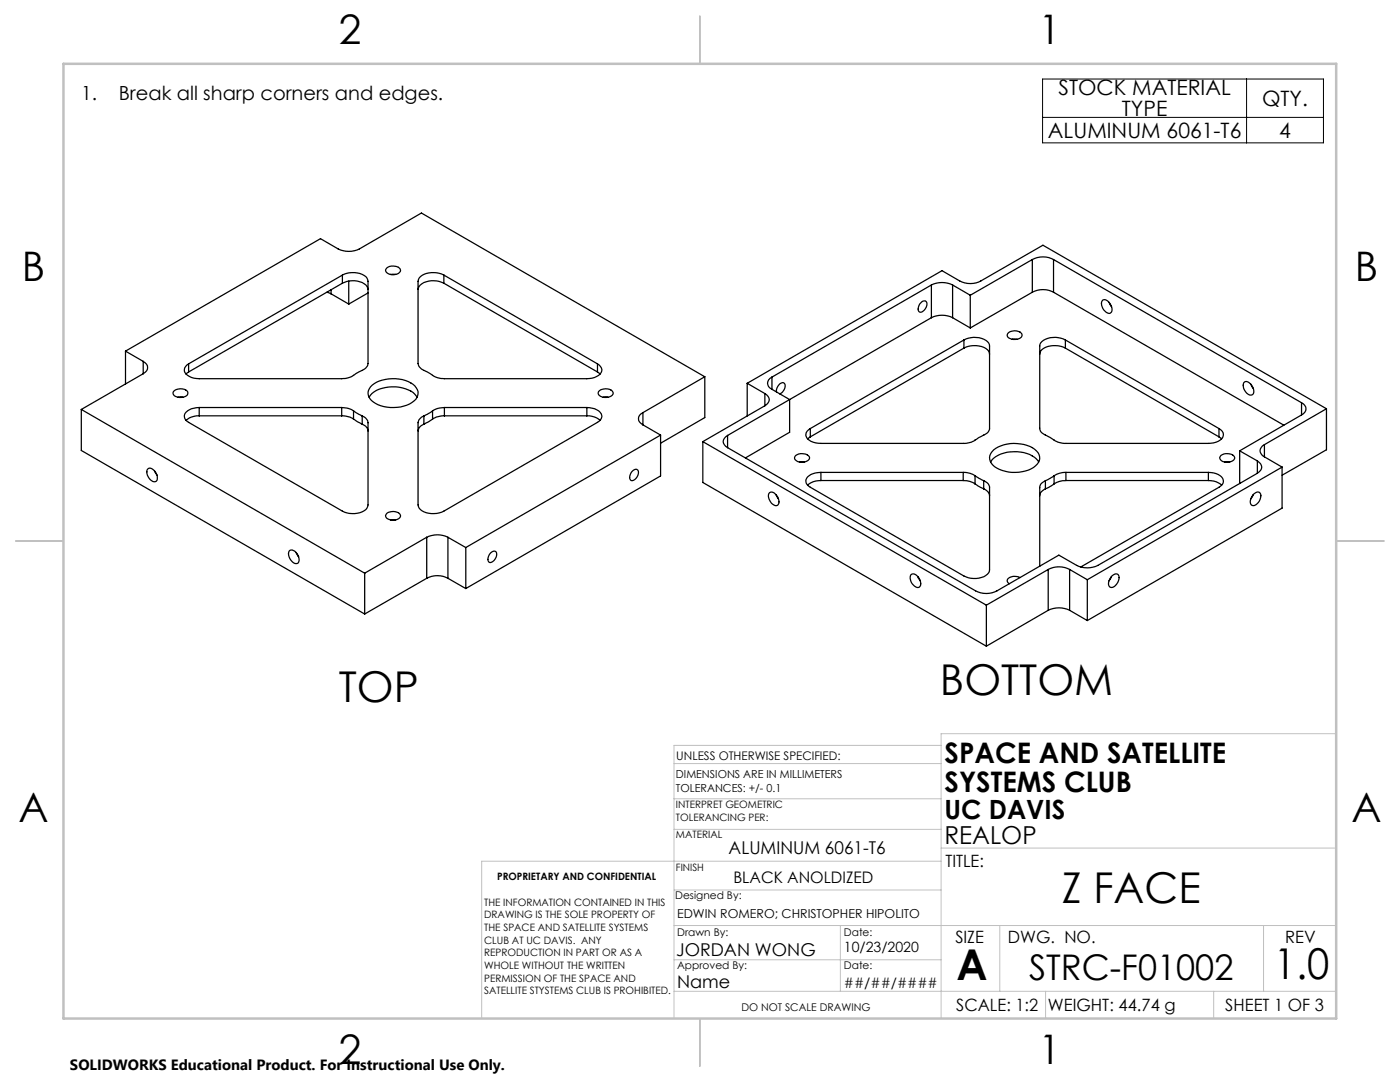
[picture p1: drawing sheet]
<svg xmlns="http://www.w3.org/2000/svg" width="279mm" height="216mm" viewBox="0 0 279 216" stroke-linecap="round" stroke-linejoin="round" font-family="sans-serif">
<path d="M208.1 15.8h56v12.7h-56zM248.8 15.8v12.7M208.1 23.4h56" fill="none" stroke="#000" stroke-width=".2"/>
<g fill="none" stroke="#c0c0c0" stroke-width=".2">
<path d="M134.5 159.4h53.3M134.5 152.4h53.3M187.8 148.7h-53.3v54.5M266.7 146.4h-78.9v56.8M134.5 177.6h53.3M134.5 165.5h53.3M187.8 169.2h78.9M187.8 171.8h-91.7v31.4M134.5 197.8h132.2M134.5 184.7h132.2M134.5 191.5h53.3M167.7 184.7v13.1"/>
<path d="M199.5 184.7v13.1M208.7 197.8v5.4M242.2 197.8v5.4M252.2 184.7v13.1"/>
</g>
<path d="M139.7 3.2v9.5M3.1 107.9h9.6M266.7 107.9h9.5M139.7 203.2v9.6" fill="none" stroke="#c0c0c0" stroke-width=".25"/>
<path d="M12.7 12.7h254v190.5h-254z" fill="none" stroke="#c0c0c0" stroke-width=".5"/>
<g fill="none" stroke="#000" stroke-width=".25">
<path d="M65.2 58.3l.9 .3M66.1 58.6l3.5 2.1M66.1 57.8v.8M68.3 54.9a4.3 4.3 0 0 1 4.9 .6l.2 .6v16.4a2.22 2.22 0 0 1-1.8 1.7l-.7 .4a4.1 4.1 0 0 1-2.7 1h-28.4a2.98 2.98 0 0 1-3-1.6 1.38 1.38 0 0 1 .8-1.4M68.3 56.5a4.2 4.2 0 0 1 4.9 .6l.2 .6M68.3 54.9l-30.7 17.7M68.3 54.9v1.6M68.3 56.5l-30.7 17.7M69.6 56.1v4.6M73.4 58.5l-3.8 2.2M77.2 53.5a2.09 2.09 0 0 1 2.7 .2 .88 .88 0 0 1-.9 1.1 1.48 1.48 0 0 1-2.1-.9zM77.9 54.8h1.1"/>
<path d="M88.6 54.9a4.3 4.3 0 0 0-5 .6l-.2 .6v16.4a2.36 2.36 0 0 0 1.9 1.7l.6 .4a4.1 4.1 0 0 0 2.8 1h28.4a2.98 2.98 0 0 0 3-1.6 1.38 1.38 0 0 0-.9-1.4M88.6 56.5a4.2 4.2 0 0 0-5 .6l-.2 .6M88.6 54.9l30.6 17.7M88.6 54.9v1.6M88.6 56.5l30.6 17.7M185.9 56.9a4.8 4.8 0 0 1 4.2 0M185.9 56.9l-31.8 18.3M185.9 56.9v6.5M190.1 56.9l3.5 2M190.1 56.9v6.5M193.6 58.9v6.5M206 51.8a4.5 4.5 0 0 1 4.3 0"/>
<path d="M206 58.3a4.5 4.5 0 0 1 4.3 0M206 51.8l-12.4 7.1M206 58.3l-12.4 7.1M206 51.8v6.5M210.3 51.8l49.5 28.6M210.3 58.3l45.9 26.5M210.3 51.8v6.5M220.1 59.9a1.68 1.68 0 0 1 1.8 1.7 .73 .73 0 0 1-.4 .9 .73 .73 0 0 1-.9-.4 1.68 1.68 0 0 1-.5-2.2zM25 70.1l39-22.5 3.5 2.1a4.8 4.8 0 0 0 4.2 0l12.4-7.2 56.6 32.7M25 70.1l3.6 2M25 70.1v6.5M28.6 72.1a1.31 1.31 0 0 1 .9 1.2 1.31 1.31 0 0 1-.9 1.3"/>
<path d="M28.6 74.6l-12.4 7.1M28.6 72.1v2.5M34.6 78.1a2 2 0 0 1 2.9 .1 .88 .88 0 0 1-1 1.1 1.46 1.46 0 0 1-2-.9zM35.5 79.3h1M37.6 74.2l-.5 .4M37.6 72.6v1.6M73.7 79.3a4.6 4.6 0 0 1 3.9-2.1 6.9 6.9 0 0 1 5.2 1.5l.5 .6M73.9 77.2a7.2 7.2 0 0 1 7.6-1.1 2.55 2.55 0 0 1 1.9 2.8 4.2 4.2 0 0 1-3.5 2.3 6.6 6.6 0 0 1-6.1-1.7 1.82 1.82 0 0 1 .1-2.3zM119.2 74.2l.6 .4M119.2 72.6v1.6M119.5 78.1a2 2 0 0 1 2.8 .1 .88 .88 0 0 1-.9 1.1 1.48 1.48 0 0 1-2-.9zM120.4 79.3h1"/>
<path d="M140.7 75.2l-12.4 7.1M140.7 75.2v8.1l-8.9 5.1M149.1 76.5l38.9-22.5 3.5 2.1a4.5 4.5 0 0 0 4.3 0l12.3-7.2 56.6 32.7M149.1 76.5l3.5 2M149.1 76.5v6.5M152.6 78.5a1.28 1.28 0 0 1 .9 1.2 1.28 1.28 0 0 1-.9 1.3M152.6 78.5v2.5M154.1 75.2a1.28 1.28 0 0 0-.9 1.3 1.28 1.28 0 0 0 .9 1.2M154.1 77.7l3.5 2M154.1 75.2v2.5M155 78.2a1.62 1.62 0 0 1 1.4-1.8 1.4 1.4 0 0 1-.7 2.2h-.1M157.6 79.7l-12.4 7.2"/>
<path d="M157.6 79.7v6.6l-8.8 5.1M184 60.2a.62 .62 0 0 1 .8-.1 .62 .62 0 0 1 .2 .9 1.26 1.26 0 0 1-1.6 1.2l-.2-.5 .2-.7zM185.9 63.4a4.8 4.8 0 0 1 4.2 0M185.9 63.4l-28.3 16.3M190.1 63.4l3.5 2M192.4 67.8a4.3 4.3 0 0 1 4.9 .6l.2 .6v16.4a2.03 2.03 0 0 1-1.6 1.7l-.7 .3a4.4 4.4 0 0 1-3 1.1h-28.4a2.86 2.86 0 0 1-3-1.5 1.36 1.36 0 0 1 .9-1.5M192.4 69.5a4.3 4.3 0 0 1 4.9 .6l.2 .6M192.4 67.8l-30.7 17.7M192.4 67.8v1.7M192.4 69.5l-30.7 17.7M201.3 66.4a1.81 1.81 0 0 1 2.7 .5 1.62 1.62 0 0 1-2.4 .7 .65 .65 0 0 1-.6-.5 .65 .65 0 0 1 .3-.7zM202 67.7h1"/>
<path d="M212.6 67.8a4.3 4.3 0 0 0-4.9 .6l-.2 .6v16.4a2.03 2.03 0 0 0 1.6 1.7l1.1 .6a3.8 3.8 0 0 0 2.5 .8h28.5a2.84 2.84 0 0 0 2.9-1.5 1.26 1.26 0 0 0-.8-1.5M212.6 69.5a4.3 4.3 0 0 0-4.9 .6l-.2 .6M212.6 67.8l30.7 17.7M212.6 67.8v1.7M212.6 69.5l30.7 17.7M221.3 60.3l.5 .9M248.2 76.4a.87 .87 0 0 1 1.4 .3 1.43 1.43 0 0 1 .2 2.1 1.78 1.78 0 0 1-1.7-1.9zM249.6 76.7l.5 .8M16.2 81.7l56.6 32.7M16.2 81.7v8.2l56.6 32.6M29.4 93.7a.85 .85 0 0 1 1.4 .2l.4 .6 .2 .7a.74 .74 0 0 1-.4 .9 .74 .74 0 0 1-1-.4l-.7-1.2zM30.8 93.9l.5 .9"/>
<path d="M39.8 81.3a2.93 2.93 0 0 0-3 1.6 1.37 1.37 0 0 0 .8 1.4l30.7 17.7a4.3 4.3 0 0 0 4.9-.6l.2-.6v-16.5a1.7 1.7 0 0 0-1.1-1.3M39.8 83l-1.6 .2-1.1 .7M39.8 81.3h28.4M39.8 83h28.4M39.8 81.3v1.7M68.2 81.3a4.1 4.1 0 0 1 2.4 .7M68.2 83a4.1 4.1 0 0 1 2.4 .6M68.2 81.3v1.7M70.6 82l1.7 1M70.6 83.6l1.7 1M70.6 82v1.6M72.3 84.6a1.68 1.68 0 0 1 1.1 1.4"/>
<path d="M72.3 83v1.6M84.6 84.6a1.68 1.68 0 0 0-1.2 1.4M84.6 83v1.6M86.3 82l-1.7 1M86.3 83.6l-1.7 1M86.3 82v1.6M88.7 81.3a4.1 4.1 0 0 0-2.4 .7M88.7 83a4.1 4.1 0 0 0-2.4 .6M88.7 81.3h28.4M88.7 81.3v1.7M88.7 83h28.4M117.1 81.3a2.93 2.93 0 0 1 3 1.6 1.37 1.37 0 0 1-.9 1.4l-30.6 17.7a4.3 4.3 0 0 1-5-.6l-.2-.6v-16.5a1.7 1.7 0 0 1 1.2-1.3"/>
<path d="M117.1 83l1.6 .2 1.1 .7M117.1 81.3v1.7M126.2 94.1a.67 .67 0 0 1 .9-.5 .67 .67 0 0 1 .3 1l-.3 .6-.5 .5a.6 .6 0 0 1-.8 .1 .6 .6 0 0 1-.1-.8zM128.3 82.3a1.28 1.28 0 0 0-.9 1.3 1.28 1.28 0 0 0 .9 1.2M128.3 84.8l3.5 2M128.3 82.3v2.5M131.8 86.8l-38.8 22.5M131.8 86.8v8.2l-38.8 22.4M140.3 88.1l56.5 32.7M140.3 88.1v8.2l56.5 32.6M145.2 86.9a1.28 1.28 0 0 0-.9 1.2 1.28 1.28 0 0 0 .9 1.2M145.2 89.3l49.5 28.6a4.6 4.6 0 0 0 4.3 0l12.3-7.1 3.6 2a4.8 4.8 0 0 0 4.2 0l31.8-18.4"/>
<path d="M145.2 86.9v2.4M152.6 81l-12.3 7.1M153.6 98.3a1.36 1.36 0 0 1 1.7 1.2l.1 .3a.73 .73 0 0 1-.2 1 .73 .73 0 0 1-1-.2 1.84 1.84 0 0 1-.6-2.3zM154.9 98.7l.5 .9M158.8 90.9a1.93 1.93 0 0 1 2.8 .4 1.79 1.79 0 0 1-2.7 .6 .59 .59 0 0 1-.1-1zM159.6 92.2h.9M161.7 87.2l-.5 .4M161.7 85.5v1.7M163.8 94.3a2.86 2.86 0 0 0-3 1.5 1.36 1.36 0 0 0 .9 1.4l30.7 17.7a4.2 4.2 0 0 0 4.9-.6l.2-.6v-16.4a1.54 1.54 0 0 0-1.2-1.4M163.8 95.9l-1.5 .2-1.1 .7M163.8 94.3h28.4M163.8 95.9h28.4"/>
<path d="M163.8 94.3v1.6M192.2 94.3a3.9 3.9 0 0 1 2.4 .6M192.2 95.9a3.9 3.9 0 0 1 2.4 .7M192.2 94.3v1.6M194.6 94.9l1.7 1M194.6 96.6l1.7 .9M194.6 94.9v1.7M196.3 97.5a1.64 1.64 0 0 1 1.2 1.4M196.3 95.9v1.6M197.7 92.2a5.3 5.3 0 0 1 4.6-2.1 5.4 5.4 0 0 1 5 2.1M198.3 89.8a7.2 7.2 0 0 1 8.5 .2 1.98 1.98 0 0 1-.5 3.3 7.3 7.3 0 0 1-8.2-.5 1.92 1.92 0 0 1 .2-3zM208.6 95.9a1.56 1.56 0 0 0-1.1 1.4v15.7"/>
<path d="M208.6 97.5a1.67 1.67 0 0 0-1.1 1.4M208.6 95.9v1.6M210.4 94.9l-1.8 1M210.4 96.6l-1.8 .9M210.4 94.9v1.7M212.7 94.3a4.1 4.1 0 0 0-2.3 .6M212.7 95.9a4.1 4.1 0 0 0-2.3 .7M212.7 94.3h28.5M212.7 94.3v1.6M212.7 95.9h28.5M241.2 94.3a2.84 2.84 0 0 1 2.9 1.5 1.26 1.26 0 0 1-.8 1.4l-27.6 15.9M241.2 95.9l1.5 .2 1.1 .7"/>
<path d="M241.2 94.3v1.6M243.3 87.2l.5 .4M243.3 85.5v1.7M243.7 90.9a1.93 1.93 0 0 1 2.7 .4 1.73 1.73 0 0 1-2.9 .2l-.1-.2zM244.4 92.2h1M247.4 90l3.5 2M247.4 90v6.5M250.1 98.7l.3-.2a.73 .73 0 0 1 1-.2 .73 .73 0 0 1 .2 .9 1.78 1.78 0 0 1-1.7 1.7 1.2 1.2 0 0 1 0-1.9zM250.1 98.7l-.5 .9M250.9 92a1.31 1.31 0 0 1 .9 1.2 1.31 1.31 0 0 1-.9 1.2M250.9 92v2.4M252.3 88.7a1.28 1.28 0 0 0-.8 1.2 1.28 1.28 0 0 0 .8 1.3"/>
<path d="M252.3 91.2l3.6 2M252.3 88.7v2.5M255.9 93.2l-38.9 22.5M255.9 93.2v8.2l-38.9 22.4M259.8 80.4a1.28 1.28 0 0 1 .8 1.2 1.28 1.28 0 0 1-.8 1.2M259.8 82.8l-12.4 7.2M259.8 80.4v2.4M264.7 81.6l-12.4 7.1M264.7 81.6v8.1l-8.8 5.1M57.9 109.8a1.62 1.62 0 0 1 1.8 1.7 .74 .74 0 0 1-.4 1 .74 .74 0 0 1-1-.4 1.69 1.69 0 0 1-.4-2.3zM59.1 110.2l.5 .9M72.8 114.4v8.1"/>
<path d="M77.2 102.4a2.04 2.04 0 0 1 2.7 .3 .88 .88 0 0 1-.9 1.1 1.54 1.54 0 0 1-2.1-.9zM77.9 103.8h1.1M85.2 107.2a4.8 4.8 0 0 1 4.2 0M85.2 115.4a4.5 4.5 0 0 1 4.2 0M85.2 107.2l-12.4 7.2M85.2 107.2v8.2M85.2 115.4l-12.4 7.1M89.4 107.2l3.6 2.1M89.4 107.2v8.2M89.4 115.4l3.6 2M93 109.3v8.1M97.9 110.4a.67 .67 0 0 1 .9-.4 .67 .67 0 0 1 .3 .9l-.3 .6-.4 .5a.6 .6 0 0 1-.9 .1 .6 .6 0 0 1-.1-.8z"/>
<path d="M181.8 114.7a1.38 1.38 0 0 1 1.8 1.1l.1 .4a.73 .73 0 0 1-.2 1 .73 .73 0 0 1-1-.3 1.92 1.92 0 0 1-.7-2.2zM183.2 115l.5 .9M203.6 115.3a1.87 1.87 0 0 0-2.6 .5l.1 .4 .3 .3M209.2 113.6a4.6 4.6 0 0 1 4.3 0M209.2 113.6l-12.4 7.2M209.2 113.6v8.2M213.5 113.6l3.5 2.1M213.5 113.6v8.2M217 115.7v8.1M221.8 115l.3-.2a.73 .73 0 0 1 1-.2 .73 .73 0 0 1 .2 1 1.78 1.78 0 0 1-1.7 1.6 1.2 1.2 0 0 1 0-1.9zM221.8 115l-.5 .9M196.8 120.8v8.1"/>
<path d="M209.2 121.8a4.9 4.9 0 0 1 4.3 0M209.2 121.8l-12.4 7.1M213.5 121.8l3.5 2"/>
</g>
<g font-size="8.5">
<text x="67.6" y="140.2">TOP</text>
<text x="187.6" y="138.6">BOTTOM</text>
<text x="211.9" y="180.2">Z FACE</text>
<text x="190.9" y="195.5">A</text>
<text x="254.2" y="195.4">1.0</text>
</g>
<g font-size="8.1">
<text x="67.6" y="8.9">2</text>
<text x="207.3" y="8.9">1</text>
<text x="4.4" y="56.2">B</text>
<text x="270.4" y="56.2">B</text>
<text x="3.7" y="164.1">A</text>
<text x="269.7" y="164.1">A</text>
<text x="67.6" y="212.4">2</text>
<text x="207.3" y="212.4">1</text>
</g>
<text font-size="7.1" x="205.4" y="195.5">STRC-F01002</text>
<g font-size="5.6">
<text x="188.5" y="152.3">SPACE AND SATELLITE</text>
<text x="188.5" y="158">SYSTEMS CLUB</text>
</g>
<text font-size="5.3" x="188.5" y="163.4">UC DAVIS</text>
<text font-size="4.9" x="188.5" y="168.4">REALOP</text>
<g font-size="4.2">
<text x="211.2" y="19">STOCK MATERIAL</text>
<text x="223.9" y="23.2">TYPE</text>
<text x="251.9" y="21.1">QTY.</text>
<text x="209.1" y="27.5">ALUMINUM 6061-T6</text>
<text x="255.3" y="27.5">4</text>
</g>
<g font-size="3.9">
<text x="16.2" y="20">1.</text>
<text x="23.7" y="20">Break all sharp corners and edges.</text>
</g>
<g font-size="3.5">
<text x="145.4" y="170.4">ALUMINUM 6061-T6</text>
<text x="134.9" y="190.8">JORDAN WONG</text>
<text x="135.1" y="197.2">Name</text>
</g>
<g font-size="3.4">
<text x="188.7" y="172.9">TITLE:</text>
<text x="190.7" y="188.1">SIZE</text>
<text x="201.1" y="188.1">DWG. NO.</text>
<text x="256.5" y="188.2">REV</text>
<text x="190.8" y="201.7">SCALE: 1:2</text>
<text x="209.1" y="201.7">WEIGHT: 44.74 g</text>
<text x="244.5" y="201.7">SHEET 1 OF 3</text>
</g>
<text font-size="3.2" x="146.4" y="176.3">BLACK ANOLDIZED</text>
<text font-size="3" x="14" y="213.5">SOLIDWORKS Educational Product. For Instructional Use Only.</text>
<g font-size="2.8">
<text x="168.4" y="189.9">10/23/2020</text>
<text x="168.4" y="197.2">##/##/####</text>
</g>
<text font-size="2.5" x="135.1" y="183.3">EDWIN ROMERO; CHRISTOPHER HIPOLITO</text>
<text font-size="2.4" x="135" y="151.6">UNLESS OTHERWISE SPECIFIED:</text>
<g font-size="2.2">
<text x="134.9" y="155.3">DIMENSIONS ARE IN MILLIMETERS</text>
<text x="134.9" y="157.9">TOLERANCES: +/- 0.1</text>
</g>
<g font-size="2.1">
<text x="134.8" y="179.4">Designed By:</text>
<text x="135.1" y="186.8">Drawn By:</text>
<text x="168.4" y="186.8">Date:</text>
<text x="135.1" y="193.4">Approved By:</text>
<text x="168.4" y="193.4">Date:</text>
<text x="148" y="201.7">DO NOT SCALE DRAWING</text>
</g>
<g font-size="2">
<text x="134.9" y="161.3">INTERPRET GEOMETRIC</text>
<text x="134.9" y="167.2">MATERIAL</text>
<text x="134.9" y="163.8">TOLERANCING PER:</text>
<text x="134.9" y="173.7">FINISH</text>
<text x="99.2" y="175.6">PROPRIETARY AND CONFIDENTIAL</text>
<text x="96.6" y="180.7">THE INFORMATION CONTAINED IN THIS</text>
<text x="96.6" y="183.2">DRAWING IS THE SOLE PROPERTY OF</text>
<text x="96.6" y="185.8">THE SPACE AND SATELLITE SYSTEMS</text>
<text x="96.6" y="188.3">CLUB AT UC DAVIS. ANY</text>
<text x="96.6" y="190.8">REPRODUCTION IN PART OR AS A</text>
<text x="96.6" y="193.3">WHOLE WITHOUT THE WRITTEN</text>
<text x="96.6" y="195.9">PERMISSION OF THE SPACE AND</text>
<text x="96.6" y="198.4">SATELLITE STYSTEMS CLUB IS PROHIBITED.</text>
</g>
</svg>
